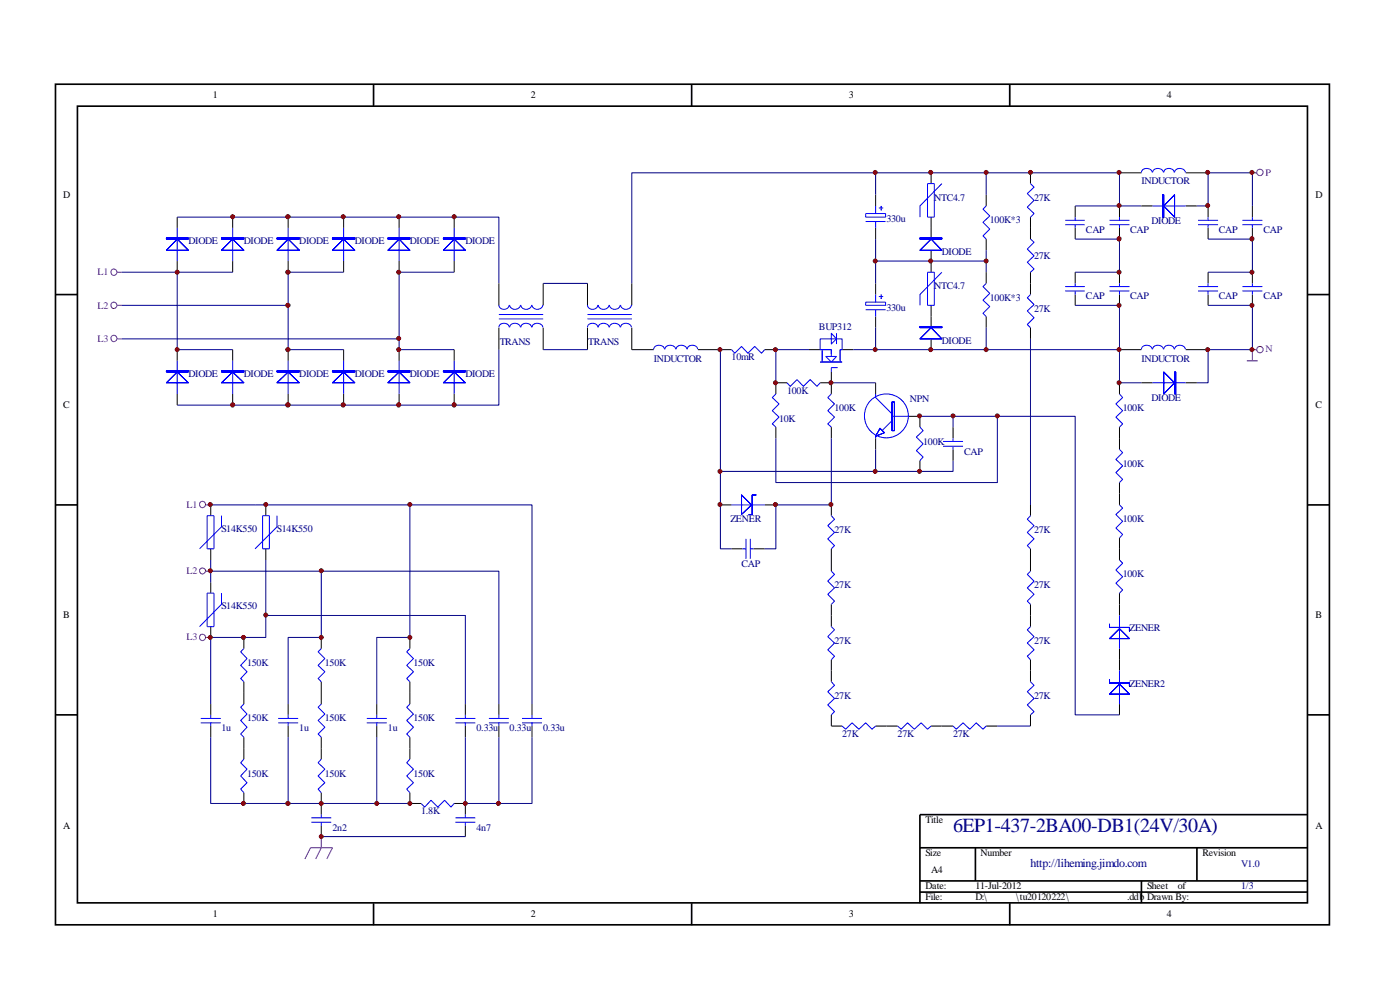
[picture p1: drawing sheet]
<svg xmlns="http://www.w3.org/2000/svg" width="297mm" height="210mm" viewBox="0 0 297 210" stroke-linecap="round" stroke-linejoin="round" font-family="sans-serif">
<g fill="none" stroke="#000" stroke-width=".35">
<path d="M11.8 17.9h270.2v178.3h-270.2zM79.2 17.9v4.6M146.7 17.9v4.6M214.2 17.9v4.6M16.4 22.5h261v169h-261zM11.8 62.5h4.6M277.5 62.5h4.6M11.8 107.1h4.6M277.5 107.1h4.6M11.8 151.6h4.6M277.5 151.6h4.6M195.2 179.8h82.3"/>
<path d="M206.9 179.8v7.1M253.9 179.8v7.1M277.5 172.8h-82.3v18.8M79.2 191.6v4.7M146.7 191.6v4.7M195.2 186.9h82.3M195.2 189.2h82.3M214.2 191.6v4.7M242.1 186.9v4.7"/>
</g>
<g fill="none" stroke="#000" stroke-width=".21">
<path d="M197.5 36.7v2.2M218.6 36.7v2.2M237.5 36.7h4.6M251.5 36.7h4.8M37.6 46.1v2.2M37.6 55.4v2.3M49.4 46.1v2.2M49.4 55.4v2.3M61.1 46.1v2.2M61.1 55.4v2.3M72.9 46.1v2.2M72.9 55.4v2.3"/>
<path d="M84.7 46.1v2.2M84.7 55.4v2.3M96.4 46.1v2.2M96.4 55.4v2.3M185.8 41.3v2.4M185.8 48.3v2.4M197.5 46.1v4.6M197.5 53.1v4.6M209.2 41.3v2.4M209.2 50.7v2.4M209.2 57.7v2.4M218.6 46.1v4.6"/>
<path d="M218.6 57.7v4.8M228.1 43.7v2.4M228.1 48.3v2.4M228.1 57.7v2.4M237.5 43.7v2.4M237.5 48.3v2.4M237.5 57.7v2.4M242.1 43.7h2.4M251.5 43.7h2.4M256.3 43.7v2.4M256.3 48.3v2.4M256.3 57.7v2.4"/>
<path d="M265.7 43.7v2.4M265.7 48.3v2.4M265.7 57.7v2.4M37.6 74.2v2.3M49.4 74.2v2.3M61.1 74.2v2.3M72.9 74.2v2.3M84.7 74.2v2.3M96.4 74.2v2.3M105.8 60.1v4.7M105.8 69.5v4.7M115.2 60.1v4.7"/>
<path d="M115.2 69.5v4.7M124.6 60.1v4.7M124.6 69.5v4.7M134 60.1v4.7M134 69.5v4.7h4.7M148.1 74.2h7.1M162.2 74.2h2.4M171.6 74.2h2.4M176.4 78.9v4.7M178.6 74.2h2.4M185.8 60.1v2.4M185.8 67.1v2.4"/>
<path d="M197.5 64.8v4.7M197.5 71.9v2.3M209.2 67.1v2.4M218.6 69.5v2.4M228.1 62.5v2.3M237.5 74.2h4.6M237.5 62.5v2.3M251.5 74.2h4.8M256.3 62.5v2.3M265.7 62.5v2.3M37.6 83.6v2.3M49.4 83.6v2.3"/>
<path d="M61.1 83.6v2.3M72.9 83.6v2.3M84.7 83.6v2.3M96.4 83.6v2.3M164.6 90.6v2.4M167 81.2h-2.4v2.4M174 81.2h2.4M176.4 90.6v2.4M185.8 81.2v2.4M185.8 93v2.3M192.8 88.3h2.4v2.3M195.2 97.7v2.3"/>
<path d="M202.2 90.6v2.4M202.2 95.3v2.4M237.5 81.2v2.4M237.5 90.6v4.7M242.1 81.2h2.4M251.5 81.2h2.4M44.7 107.1v2.3M44.7 116.4v2.4M56.4 107.1v2.3M56.4 116.4v2.4M152.8 107.1h2.4M155.2 116.4h2.3"/>
<path d="M159.9 116.4h2.3M162.2 107.1h2.4M176.4 107.1v2.3M176.4 116.4v4.8M218.6 107.1v2.3M218.6 116.4v4.8M237.5 102.4v4.7M237.5 114.1v4.7M44.7 123.5v2.3M44.7 132.9v2.3M51.7 135.2v2.4M68.2 135.2v2.4"/>
<path d="M87 135.2v2.4M176.4 128.2v4.7M176.4 140v4.6M218.6 128.2v4.7M218.6 140v4.6M237.5 125.8v4.8M237.5 137.6v4.6M44.7 149.4v2.2M44.7 154v2.4M51.7 144.6v4.8M51.7 156.4v4.6M61.1 149.4v2.2"/>
<path d="M61.1 154v2.4M68.2 144.6v4.8M68.2 156.4v4.6M79.9 149.4v2.2M79.9 154v2.4M87 144.6v4.8M87 156.4v4.6M98.7 149.4v2.2M98.7 154v2.4M105.8 149.4v2.2M105.8 154v2.4M112.9 149.4v2.2"/>
<path d="M112.9 154v2.4M176.4 151.6v2.4h2.2M185.8 154h4.6M197.5 154h4.7M209.2 154h2.4M218.6 151.6v2.4M237.5 149.4v2.2M51.7 168.1v2.3M68.2 168.1v4.7M68.2 175.2v2.3M87 168.1v2.3h2.3M96.4 170.4h2.3v2.4"/>
<path d="M98.7 175.2v2.3"/>
</g>
<g fill="none" stroke="#00f" stroke-width=".21">
<path d="M196.8 38.9h1.4v7.2h-1.4zM199.8 38.9l-4.6 4.8v2.4M218.6 38.9l.8 .8-1.5 1.4 1.5 1.4-1.5 1.4 1.5 1.4-.8 .8M242.1 36.6a1.19 1.19 0 0 1 1.2-.9 1.19 1.19 0 0 1 1.1 .9M244.5 36.6a1.19 1.19 0 0 1 1.2-.9 1.19 1.19 0 0 1 1.1 .9M246.9 36.6a1.14 1.14 0 0 1 1.1-.9 1.14 1.14 0 0 1 1.1 .9M249.2 36.6a1.19 1.19 0 0 1 1.1-.9 1.19 1.19 0 0 1 1.2 .9M37.6 48.3v7.1M49.4 48.3v7.1M61.1 48.3v7.1M72.9 48.3v7.1M84.7 48.3v7.1"/>
<path d="M96.4 48.3v7.1M183.6 45.3h4.3v.8h-4.3zM183.6 47h4.3M185.8 43.7v1.6M185.8 47v1.3M186.4 44.1h1M186.9 43.7v.9M196.8 57.7h1.4v7.1h-1.4zM199.8 57.7l-4.6 4.8v2.3M209.2 43.7l-.7 .7 1.5 1.4-1.5 1.4 1.5 1.4-1.5 1.4 .7 .7M218.6 50.7l.8 .7-1.5 1.4 1.5 1.5-1.5 1.3 1.5 1.5-.8 .6M226 46.7h4.1"/>
<path d="M226 47.7h4.1M228.1 46.1v.6M228.1 47.7v.6M235.4 46.7h4.2M235.4 47.7h4.2M237.5 46.1v.6M237.5 47.7v.6M244.5 43.7h7M254.2 46.7h4.2M254.2 47.7h4.2M256.3 46.1v.6M256.3 47.7v.6"/>
<path d="M263.6 46.7h4.2M263.6 47.7h4.2M265.7 46.1v.6M265.7 47.7v.6M37.6 76.5v7.1M49.4 76.5v7.1M61.1 76.5v7.1M72.9 76.5v7.1M84.7 76.5v7.1M96.4 76.5v7.1M105.8 69.4a1.14 1.14 0 0 1 1.1-.8 1.14 1.14 0 0 1 1.1 .8M105.8 64.7a1.11 1.11 0 0 0 1.1 .9 1.11 1.11 0 0 0 1.1-.9"/>
<path d="M105.8 66.7h9.4M105.8 67.6h9.4M108.1 69.4a1.19 1.19 0 0 1 1.2-.8 1.19 1.19 0 0 1 1.1 .8M108.1 64.7a1.17 1.17 0 0 0 1.2 .9 1.17 1.17 0 0 0 1.1-.9M110.5 69.4a1.19 1.19 0 0 1 1.1-.8 1.19 1.19 0 0 1 1.2 .8M110.5 64.7a1.17 1.17 0 0 0 1.1 .9 1.17 1.17 0 0 0 1.2-.9M112.9 69.4a1.19 1.19 0 0 1 1.1-.8 1.19 1.19 0 0 1 1.1 .8M112.9 64.7a1.17 1.17 0 0 0 1.1 .9 1.17 1.17 0 0 0 1.1-.9M124.6 69.4a1.14 1.14 0 0 1 1.1-.8 1.14 1.14 0 0 1 1.1 .8M124.6 64.7a1.11 1.11 0 0 0 1.1 .9 1.11 1.11 0 0 0 1.1-.9M124.6 66.7h9.4M124.6 67.6h9.4"/>
<path d="M126.9 69.4a1.19 1.19 0 0 1 1.2-.8 1.19 1.19 0 0 1 1.1 .8M126.9 64.7a1.17 1.17 0 0 0 1.2 .9 1.17 1.17 0 0 0 1.1-.9M129.3 69.4a1.19 1.19 0 0 1 1.1-.8 1.19 1.19 0 0 1 1.2 .8M129.3 64.7a1.17 1.17 0 0 0 1.1 .9 1.17 1.17 0 0 0 1.2-.9M131.7 69.4a1.19 1.19 0 0 1 1.1-.8 1.19 1.19 0 0 1 1.1 .8M131.7 64.7a1.17 1.17 0 0 0 1.1 .9 1.17 1.17 0 0 0 1.1-.9M138.7 74.1a1.19 1.19 0 0 1 1.1-.9 1.19 1.19 0 0 1 1.2 .9M141.1 74.1a1.19 1.19 0 0 1 1.1-.9 1.19 1.19 0 0 1 1.1 .9M143.4 74.1a1.19 1.19 0 0 1 1.2-.9 1.19 1.19 0 0 1 1.1 .9M145.8 74.1a1.14 1.14 0 0 1 1.1-.9 1.14 1.14 0 0 1 1.1 .9M155.2 74.2l.7 .7 1.4-1.4 1.4 1.4 1.4-1.4 1.4 1.4 .7-.7M174 76.8h4.6"/>
<path d="M174.4 74.2v2.6M175.2 75.6h2.3l-1.1 1.2zM176.4 75.6v-1.4h-2.4v-2.3h4.6v2.3h-.4v2.6M176.4 70.7l1.1 1.2-1.1 1.1zM177.5 70.7v2.3M177.7 78h-1.3v.9M183.6 64.1h4.3v.7h-4.3zM183.6 65.7h4.3M185.8 62.5v1.6M185.8 65.7v1.4M186.4 62.9h1M186.9 62.5v.9"/>
<path d="M209.2 60.1l-.7 .7 1.5 1.4-1.5 1.5 1.5 1.3-1.5 1.5 .7 .6M218.6 62.5l-.7 .7 1.5 1.4-1.5 1.4 1.5 1.4-1.5 1.4 .7 .7M226 60.8h4.1M226 61.7h4.1M228.1 60.1v.7M228.1 61.7v.8M235.4 60.8h4.2M235.4 61.7h4.2M237.5 60.1v.7M237.5 61.7v.8M242.1 74.1a1.19 1.19 0 0 1 1.2-.9 1.19 1.19 0 0 1 1.1 .9M244.5 74.1a1.19 1.19 0 0 1 1.2-.9 1.19 1.19 0 0 1 1.1 .9"/>
<path d="M246.9 74.1a1.14 1.14 0 0 1 1.1-.9 1.14 1.14 0 0 1 1.1 .9M249.2 74.1a1.19 1.19 0 0 1 1.1-.9 1.19 1.19 0 0 1 1.2 .9M254.2 60.8h4.2M254.2 61.7h4.2M256.3 60.1v.7M256.3 61.7v.8M263.6 60.8h4.2M263.6 61.7h4.2M265.7 60.1v.7M265.7 61.7v.8M164.6 83.6l-.8 .7 1.5 1.4-1.5 1.4 1.5 1.4-1.5 1.4 .8 .7M167 81.2l.6 .8 1.5-1.5 1.3 1.5 1.5-1.5 1.4 1.5 .7-.8"/>
<path d="M176.4 83.6l-.8 .7 1.4 1.4-1.4 1.4 1.4 1.4-1.4 1.4 .8 .7M185.8 83.6v.7l3.4 3.5M185.8 92.5v.5M189.2 89.2l-2.1 2.2M189.2 88.3h3.6M195.2 90.6l.6 .8-1.4 1.3 1.4 1.4-1.4 1.5 1.4 1.3-.6 .8M200.1 94.7h4.2M200.1 93.6h4.2M202.2 93v.6M202.2 94.7v.6M237.5 95.3l.7 .7-1.5 1.5 1.5 1.3-1.5 1.4 1.5 1.5-.7 .7M237.5 83.6l.7 .7-1.5 1.4 1.5 1.4-1.5 1.4 1.5 1.4-.7 .7"/>
<path d="M244.5 81.2h7M43.9 109.4h1.5v7h-1.5zM47 109.4v2.4l-4.7 4.6M55.7 109.4h1.4v7h-1.4zM58.8 109.4v2.4l-4.7 4.6M155.2 107.1h7M157.5 116.4h.7M158.2 114.3v4.2M159.2 116.4h.7M159.2 114.3v4.2M176.4 109.4l.6 .8-1.4 1.3 1.4 1.4-1.4 1.4 1.4 1.4-.6 .7M218.6 109.4l-.7 .8 1.5 1.3-1.5 1.4 1.5 1.4-1.5 1.4 .7 .7"/>
<path d="M237.5 118.8l.7 .7-1.5 1.4 1.5 1.4-1.5 1.4 1.5 1.4-.7 .7M237.5 107.1l.7 .7-1.5 1.3 1.5 1.5-1.5 1.4 1.5 1.4-.7 .7M43.9 125.8h1.5v7.1h-1.5zM47 125.8v2.4l-4.7 4.7M51.7 137.6l-.6 .7 1.3 1.4-1.3 1.4 1.3 1.4-1.3 1.4 .6 .7M68.2 137.6l-.7 .7 1.4 1.4-1.4 1.4 1.4 1.4-1.4 1.4 .7 .7M87 137.6l-.7 .7 1.4 1.4-1.4 1.4 1.4 1.4-1.4 1.4 .7 .7M176.4 121.2l.6 .6-1.4 1.5 1.4 1.4-1.4 1.4 1.4 1.4-.6 .7M176.4 132.9l.6 .7-1.4 1.4 1.4 1.4-1.4 1.4 1.4 1.4-.6 .8M218.6 121.2l-.7 .6 1.5 1.5-1.5 1.4 1.5 1.4-1.5 1.4 .7 .7M218.6 132.9l-.7 .7 1.5 1.4-1.5 1.4 1.5 1.4-1.5 1.4 .7 .8M237.5 130.6v7"/>
<path d="M42.6 152.4h4.2M42.6 153.3h4.2M44.7 151.6v.8M44.7 153.3v.7M51.7 149.4l-.6 .6 1.3 1.5-1.3 1.3 1.3 1.5-1.3 1.4 .6 .7M59 152.4h4.2M59 153.3h4.2M61.1 151.6v.8M61.1 153.3v.7M68.2 149.4l-.7 .6 1.4 1.5-1.4 1.3 1.4 1.5-1.4 1.4 .7 .7M77.8 152.4h4.2M77.8 153.3h4.2"/>
<path d="M79.9 151.6v.8M79.9 153.3v.7M87 149.4l-.7 .6 1.4 1.5-1.4 1.3 1.4 1.5-1.4 1.4 .7 .7M96.6 152.4h4.2M96.6 153.3h4.2M98.7 151.6v.8M98.7 153.3v.7M103.7 152.4h4.2M103.7 153.3h4.2M105.8 151.6v.8M105.8 153.3v.7M110.7 152.4h4.3"/>
<path d="M110.7 153.3h4.3M112.9 151.6v.8M112.9 153.3v.7M176.4 144.6l.6 .8-1.4 1.3 1.4 1.5-1.4 1.3 1.4 1.5-.6 .6M178.6 154l.8 .7 1.4-1.4 1.4 1.4 1.4-1.4 1.4 1.4 .8-.7M190.4 154l.8 .7 1.3-1.4 1.5 1.4 1.4-1.4 1.4 1.4 .7-.7M202.2 154l.7 .7 1.4-1.4 1.4 1.4 1.4-1.4 1.4 1.4 .7-.7M218.6 144.6l.8 .8-1.5 1.3 1.5 1.5-1.5 1.3 1.5 1.5-.8 .6M237.5 142.2v7.2M51.7 161l-.6 .8 1.3 1.4-1.3 1.4 1.3 1.4-1.3 1.4 .6 .7M66 173.5h4.3M66 174.4h4.3"/>
<path d="M68.2 161l-.7 .8 1.4 1.4-1.4 1.4 1.4 1.4-1.4 1.4 .7 .7M68.2 172.8v.7M68.2 174.4v.8M87 161l-.7 .8 1.4 1.4-1.4 1.4 1.4 1.4-1.4 1.4 .7 .7M89.3 170.4l.8 .8 1.3-1.4 1.5 1.4 1.4-1.4 1.4 1.4 .7-.8M96.6 173.5h4.2M96.6 174.4h4.2M98.7 172.8v.7M98.7 174.4v.8"/>
<circle cx="188" cy="88.2" r="4.7"/>
</g>
<path d="M35.3 50.5v.2h4.7v-.2zM35.3 50.5v.2h4.7v-.2z" fill="#00f" stroke="#00f" stroke-width=".21"/>
<g fill="#00f" stroke="#00f" stroke-width=".21">
<path d="M37.6 50.7l2.4 2.4h-4.7zM37.6 50.7l2.4 2.4h-4.7z" fill-rule="evenodd"/>
<path d="M47 50.5v.2h4.7v-.2zM47 50.5v.2h4.7v-.2z" fill-rule="evenodd"/>
<path d="M49.4 50.7l2.3 2.4h-4.7zM49.4 50.7l2.3 2.4h-4.7z" fill-rule="evenodd"/>
<path d="M58.8 50.5v.2h4.7v-.2zM58.8 50.5v.2h4.7v-.2z" fill-rule="evenodd"/>
<path d="M61.1 50.7l2.4 2.4h-4.7zM61.1 50.7l2.4 2.4h-4.7z" fill-rule="evenodd"/>
<path d="M70.5 50.5v.2h4.8v-.2zM70.5 50.5v.2h4.8v-.2z" fill-rule="evenodd"/>
<path d="M72.9 50.7l2.4 2.4h-4.8zM72.9 50.7l2.4 2.4h-4.8z" fill-rule="evenodd"/>
<path d="M82.3 50.5v.2h4.7v-.2zM82.3 50.5v.2h4.7v-.2z" fill-rule="evenodd"/>
<path d="M84.7 50.7l2.3 2.4h-4.7zM84.7 50.7l2.3 2.4h-4.7z" fill-rule="evenodd"/>
<path d="M94.1 50.5v.2h4.6v-.2zM94.1 50.5v.2h4.6v-.2z" fill-rule="evenodd"/>
<path d="M96.4 50.7l2.3 2.4h-4.6zM96.4 50.7l2.3 2.4h-4.6z" fill-rule="evenodd"/>
<path d="M35.3 78.7v.2h4.7v-.2zM35.3 78.7v.2h4.7v-.2z" fill-rule="evenodd"/>
<path d="M37.6 78.9l2.4 2.3h-4.7zM37.6 78.9l2.4 2.3h-4.7z" fill-rule="evenodd"/>
<path d="M47 78.7v.2h4.7v-.2zM47 78.7v.2h4.7v-.2z" fill-rule="evenodd"/>
<path d="M47 81.2l2.4-2.3 2.3 2.3zM47 81.2l2.4-2.3 2.3 2.3z" fill-rule="evenodd"/>
<path d="M58.8 78.7v.2h4.7v-.2zM58.8 78.7v.2h4.7v-.2z" fill-rule="evenodd"/>
<path d="M58.8 81.2l2.3-2.3 2.4 2.3zM58.8 81.2l2.3-2.3 2.4 2.3z" fill-rule="evenodd"/>
<path d="M70.5 78.7v.2h4.8v-.2zM70.5 78.7v.2h4.8v-.2z" fill-rule="evenodd"/>
<path d="M70.5 81.2l2.4-2.3 2.4 2.3zM70.5 81.2l2.4-2.3 2.4 2.3z" fill-rule="evenodd"/>
<path d="M82.3 78.7v.2h4.7v-.2zM82.3 78.7v.2h4.7v-.2z" fill-rule="evenodd"/>
<path d="M82.3 81.2l2.4-2.3 2.3 2.3zM82.3 81.2l2.4-2.3 2.3 2.3z" fill-rule="evenodd"/>
<path d="M94.1 78.7v.2h4.6v-.2zM94.1 78.7v.2h4.6v-.2z" fill-rule="evenodd"/>
<path d="M96.4 78.9l2.3 2.3h-4.6zM96.4 78.9l2.3 2.3h-4.6z" fill-rule="evenodd"/>
<path d="M195.2 50.5v.2h4.6v-.2zM195.2 50.5v.2h4.6v-.2z" fill-rule="evenodd"/>
<path d="M197.5 50.7l2.3 2.4h-4.6zM197.5 50.7l2.3 2.4h-4.6z" fill-rule="evenodd"/>
<path d="M195.2 69.3v.2h4.6v-.2zM195.2 69.3v.2h4.6v-.2z" fill-rule="evenodd"/>
<path d="M197.5 69.5l2.3 2.4h-4.6zM197.5 69.5l2.3 2.4h-4.6z" fill-rule="evenodd"/>
<path d="M246.6 41.3v4.8h.3v-4.8zM246.6 41.3v4.8h.3v-4.8z" fill-rule="evenodd"/>
<path d="M249.2 41.3v4.8l-2.3-2.4zM249.2 41.3v4.8l-2.3-2.4z" fill-rule="evenodd"/>
<path d="M249.2 78.9v4.7h.2v-4.7zM249.2 78.9v4.7h.2v-4.7z" fill-rule="evenodd"/>
<path d="M246.9 78.9l2.3 2.3-2.3 2.4zM246.9 78.9l2.3 2.3-2.3 2.4z" fill-rule="evenodd"/>
<path d="M189.2 85.3v6.1h.5v-6.1zM189.2 85.3v6.1h.5v-6.1z" fill-rule="evenodd"/>
<path d="M186.7 90.8l.9 1-1.8 .7zM186.7 90.8l.9 1-1.8 .7z" fill-rule="evenodd"/>
<path d="M159.6 105v4.1h-.7h.7v-4.1h.8zM159.6 105v4.1h-.7h.7v-4.1h.8z" fill-rule="evenodd"/>
<path d="M157.3 105l2.1 2.1-2.1 2zM157.3 105l2.1 2.1-2.1 2z" fill-rule="evenodd"/>
<path d="M235.4 132.4v.7h4.2v.8v-.8h-4.2zM235.4 132.4v.7h4.2v.8v-.8h-4.2z" fill-rule="evenodd"/>
<path d="M235.4 135.5l2.1-2.2 2.1 2.2zM235.4 135.5l2.1-2.2 2.1 2.2z" fill-rule="evenodd"/>
<path d="M235.4 144.2v.7h4.2v.6v-.6h-4.2zM235.4 144.2v.7h4.2v.6v-.6h-4.2z" fill-rule="evenodd"/>
<path d="M235.4 147.2l2.1-2.1 2.1 2.1zM235.4 147.2l2.1-2.1 2.1 2.1z" fill-rule="evenodd"/>
</g>
<g fill="none" stroke="#a1006a" stroke-width=".21">
<path d="M265.7 36.7h.9M24.9 57.7h.9M24.9 64.8h.9M24.9 71.9h.9M264.5 76.5h2.4M266.6 74.2h-.9v2.3M43.7 107.1h1M43.7 121.2h1M43.7 135.2h1M68.2 177.5v2.3l-1.2 2.4M64.7 182.2l1.2-2.4h4.6l-1.2 2.4"/>
<circle cx="267.3" cy="36.6" r=".68"/>
<circle cx="24.1" cy="57.7" r=".66"/>
<circle cx="24.1" cy="64.7" r=".66"/>
<circle cx="24.1" cy="71.8" r=".66"/>
<circle cx="267.3" cy="74.2" r=".68"/>
<circle cx="42.9" cy="107" r=".66"/>
<circle cx="42.9" cy="135.2" r=".66"/>
<circle cx="43" cy="121.1" r=".64"/>
</g>
<g fill="none" stroke="#000080" stroke-width=".21">
<path d="M185.8 36.7v4.6M209.2 36.7v4.6M25.8 57.7h23.6M37.6 46.1h68.2v14M37.6 57.7v16.5h11.8M72.9 57.7h-11.8v16.5h11.8M96.4 57.7h-11.7v16.5h11.7M185.8 50.7v9.4M185.8 55.4h23.4M209.2 53.1v4.6M228.1 50.7h9.4v7h-9.4M228.1 43.7h9.4"/>
<path d="M242.1 43.7h-4.6v-7h-103.5v23.4M253.9 43.7h2.4v-7h9.4v7M256.3 50.7h9.4v7h-9.4M25.8 64.8h35.3M25.8 71.9h58.9M105.8 74.2v11.7h-68.2M115.2 60.1h9.4M115.2 74.2h9.4M152.8 74.2v25.8h49.4v-2.3M171.6 74.2h-7v7M181 74.2h56.5v7h4.6M185.8 69.5v4.7"/>
<path d="M209.2 69.5v4.7M218.6 71.9v35.2M228.1 64.8h9.4v9.4M256.3 64.8h9.4v9.4h-9.4v7h-2.4M152.8 100v16.4h2.4M176.4 93v14.1h-11.8v9.3h-2.4M176.4 81.2h9.4M185.8 95.3v4.7M195.2 88.3h7v2.3M202.2 88.3h25.9v63.3h9.4M211.6 88.3v14.1h-47v-9.4M44.7 107.1h42.3v28.1h-7.1v14.2"/>
<path d="M44.7 118.8v4.7M56.4 118.8v16.4h-11.7v14.2M87 107.1h25.9v42.3M44.7 121.2h23.5v14h-7.1v14.2M56.4 130.6h42.3v18.8M68.2 121.2h37.6v28.2M44.7 156.4v14h16.4M61.1 156.4v14h18.8M79.9 156.4v14h7.1M98.7 156.4v14h14.2v-14M105.8 156.4v14M211.6 154h7"/>
<path d="M68.2 177.5h30.5"/>
</g>
<g fill="#800000" stroke="#800000" stroke-width=".21">
<circle cx="37.6" cy="57.7" r=".42"/>
<circle cx="49.4" cy="46" r=".42"/>
<circle cx="61.1" cy="57.7" r=".45"/>
<circle cx="61.1" cy="46" r=".45"/>
<circle cx="72.8" cy="46" r=".42"/>
<circle cx="84.6" cy="57.7" r=".42"/>
<circle cx="84.6" cy="46" r=".42"/>
<circle cx="96.4" cy="46" r=".42"/>
<circle cx="37.6" cy="74.2" r=".42"/>
<circle cx="49.3" cy="85.9" r=".45"/>
<circle cx="61.1" cy="85.9" r=".48"/>
<circle cx="61.1" cy="74.2" r=".45"/>
<circle cx="72.8" cy="85.9" r=".45"/>
<circle cx="84.6" cy="85.9" r=".45"/>
<circle cx="84.6" cy="74.2" r=".42"/>
<circle cx="96.3" cy="85.9" r=".45"/>
<circle cx="61.1" cy="64.8" r=".45"/>
<circle cx="84.6" cy="71.8" r=".42"/>
<circle cx="185.7" cy="36.6" r=".42"/>
<circle cx="185.7" cy="74.2" r=".42"/>
<circle cx="185.7" cy="55.4" r=".42"/>
<circle cx="197.4" cy="36.6" r=".42"/>
<circle cx="197.4" cy="74.2" r=".42"/>
<circle cx="256.2" cy="43.6" r=".42"/>
<circle cx="209.2" cy="36.6" r=".42"/>
<circle cx="209.2" cy="74.2" r=".42"/>
<circle cx="197.4" cy="55.4" r=".42"/>
<circle cx="209.2" cy="55.4" r=".42"/>
<circle cx="164.5" cy="74.2" r=".42"/>
<circle cx="265.6" cy="36.6" r=".42"/>
<circle cx="265.6" cy="57.7" r=".42"/>
<circle cx="265.6" cy="50.7" r=".45"/>
<circle cx="265.6" cy="64.8" r=".42"/>
<circle cx="237.4" cy="64.8" r=".42"/>
<circle cx="237.4" cy="43.6" r=".42"/>
<circle cx="237.4" cy="50.7" r=".45"/>
<circle cx="237.4" cy="57.7" r=".42"/>
<circle cx="164.5" cy="81.2" r=".42"/>
<circle cx="237.4" cy="81.2" r=".42"/>
<circle cx="152.7" cy="74.2" r=".42"/>
<circle cx="195.1" cy="100" r=".42"/>
<circle cx="195.1" cy="88.2" r=".42"/>
<circle cx="218.6" cy="36.6" r=".42"/>
<circle cx="176.3" cy="81.2" r=".42"/>
<circle cx="152.7" cy="100" r=".42"/>
<circle cx="152.7" cy="107" r=".42"/>
<circle cx="164.5" cy="107" r=".42"/>
<circle cx="176.3" cy="107" r=".42"/>
<circle cx="202.2" cy="88.2" r=".42"/>
<circle cx="211.6" cy="88.2" r=".42"/>
<circle cx="185.7" cy="100" r=".42"/>
<circle cx="265.6" cy="74.2" r=".42"/>
<circle cx="51.6" cy="135.2" r=".42"/>
<circle cx="51.6" cy="170.4" r=".42"/>
<circle cx="98.7" cy="170.4" r=".42"/>
<circle cx="87" cy="170.4" r=".42"/>
<circle cx="56.4" cy="107" r=".42"/>
<circle cx="44.6" cy="135.2" r=".42"/>
<circle cx="44.6" cy="107" r=".42"/>
<circle cx="68.2" cy="135.2" r=".42"/>
<circle cx="68.2" cy="170.4" r=".42"/>
<circle cx="61.1" cy="170.4" r=".45"/>
<circle cx="87" cy="135.2" r=".42"/>
<circle cx="79.9" cy="170.4" r=".42"/>
<circle cx="44.6" cy="121.1" r=".42"/>
<circle cx="68.2" cy="121.1" r=".42"/>
<circle cx="87" cy="107" r=".42"/>
<circle cx="56.4" cy="130.5" r=".42"/>
<circle cx="105.7" cy="170.4" r=".42"/>
<circle cx="68.2" cy="177.5" r=".42"/>
<circle cx="237.4" cy="74.2" r=".42"/>
<circle cx="256.2" cy="74.2" r=".42"/>
<circle cx="237.4" cy="36.6" r=".42"/>
<circle cx="256.2" cy="36.6" r=".42"/>
</g>
<text font-size="4.2" fill="#000080" x="202.2" y="176.4">6EP1-437-2BA00-DB1(24V/30A)</text>
<text font-size="2.5" fill="#000080" x="218.6" y="183.9">http://liheming.jimdo.com</text>
<g font-size="2.1">
<text x="45.1" y="20.8">1</text>
<text x="112.6" y="20.8">2</text>
<text x="180.1" y="20.8">3</text>
<text x="247.6" y="20.8">4</text>
<text x="13.4" y="41.9">D</text>
<text x="279.1" y="41.9">D</text>
<text x="13.4" y="86.5">C</text>
<text x="279.1" y="86.5">C</text>
<text x="13.4" y="131.1">B</text>
<text x="279.1" y="131.1">B</text>
<text x="13.4" y="175.8">A</text>
<text x="196.3" y="174.6">Title</text>
<text x="279.1" y="175.8">A</text>
<text x="196.3" y="181.6">Size</text>
<text x="197.5" y="185.2">A4</text>
<text x="208" y="181.6">Number</text>
<text x="255.1" y="181.6">Revision</text>
<text x="196.3" y="188.6">Date:</text>
<text x="196.3" y="191">File:</text>
<text x="206.9" y="188.6">11-Jul-2012</text>
<text x="206.9" y="191">D:\</text>
<text x="215.6" y="191">\tu20120222\</text>
<text x="239.1" y="191">.ddb Drawn By:</text>
<text x="243.3" y="188.6">Sheet</text>
<text x="249.9" y="188.6">of</text>
<text x="45.1" y="194.6">1</text>
<text x="112.6" y="194.6">2</text>
<text x="180.1" y="194.6">3</text>
<text x="247.6" y="194.6">4</text>
</g>
<g font-size="2.1" fill="#000080">
<text x="242.1" y="39.1">INDUCTOR</text>
<text x="188" y="47.1">330u</text>
<text x="198.2" y="42.7">NTC4.7</text>
<text x="210" y="47.3">100K*3</text>
<text x="219.4" y="42.7">27K</text>
<text x="244.3" y="47.6">DIODE</text>
<text x="40" y="51.8">DIODE</text>
<text x="51.7" y="51.8">DIODE</text>
<text x="63.5" y="51.8">DIODE</text>
<text x="75.3" y="51.8">DIODE</text>
<text x="87" y="51.8">DIODE</text>
<text x="98.7" y="51.8">DIODE</text>
<text x="230.4" y="49.4">CAP</text>
<text x="239.8" y="49.4">CAP</text>
<text x="258.6" y="49.4">CAP</text>
<text x="268.1" y="49.4">CAP</text>
<text x="199.8" y="54.1">DIODE</text>
<text x="219.4" y="54.9">27K</text>
<text x="188" y="65.9">330u</text>
<text x="198.2" y="61.4">NTC4.7</text>
<text x="210" y="63.8">100K*3</text>
<text x="230.4" y="63.5">CAP</text>
<text x="239.8" y="63.5">CAP</text>
<text x="258.6" y="63.5">CAP</text>
<text x="268.1" y="63.5">CAP</text>
<text x="173.7" y="70.1">BUP312</text>
<text x="219.4" y="66.1">27K</text>
<text x="106" y="73.2">TRANS</text>
<text x="124.8" y="73.2">TRANS</text>
<text x="138.7" y="76.9">INDUCTOR</text>
<text x="155.2" y="76.5">10mR</text>
<text x="199.8" y="72.9">DIODE</text>
<text x="242.1" y="76.7">INDUCTOR</text>
<text x="40" y="79.9">DIODE</text>
<text x="51.7" y="79.9">DIODE</text>
<text x="63.5" y="79.9">DIODE</text>
<text x="75.3" y="79.9">DIODE</text>
<text x="87" y="79.9">DIODE</text>
<text x="98.7" y="79.9">DIODE</text>
<text x="167" y="83.5">100K</text>
<text x="165.3" y="89.6">10K</text>
<text x="177" y="87.2">100K</text>
<text x="193" y="85.3">NPN</text>
<text x="238.2" y="87.2">100K</text>
<text x="244.3" y="85.1">DIODE</text>
<text x="195.8" y="94.3">100K</text>
<text x="204.6" y="96.4">CAP</text>
<text x="238.2" y="99">100K</text>
<text x="47" y="112.9">S14K550</text>
<text x="58.8" y="112.9">S14K550</text>
<text x="154.9" y="110.7">ZENER</text>
<text x="177" y="113">27K</text>
<text x="219.4" y="113">27K</text>
<text x="238.2" y="110.7">100K</text>
<text x="157.3" y="120.3">CAP</text>
<text x="177" y="124.8">27K</text>
<text x="219.4" y="124.8">27K</text>
<text x="238.2" y="122.4">100K</text>
<text x="47" y="129.3">S14K550</text>
<text x="177" y="136.6">27K</text>
<text x="219.4" y="136.6">27K</text>
<text x="239.6" y="133.9">ZENER</text>
<text x="52.4" y="141.2">150K</text>
<text x="68.9" y="141.2">150K</text>
<text x="87.7" y="141.2">150K</text>
<text x="177" y="148.3">27K</text>
<text x="219.4" y="148.3">27K</text>
<text x="239.6" y="145.7">ZENER2</text>
<text x="47" y="155.1">1u</text>
<text x="52.4" y="153">150K</text>
<text x="63.5" y="155.1">1u</text>
<text x="68.9" y="153">150K</text>
<text x="82.3" y="155.1">1u</text>
<text x="87.7" y="153">150K</text>
<text x="101.1" y="155.1">0.33u</text>
<text x="108.1" y="155.1">0.33u</text>
<text x="115.2" y="155.1">0.33u</text>
<text x="178.6" y="156.3">27K</text>
<text x="190.4" y="156.3">27K</text>
<text x="202.2" y="156.3">27K</text>
<text x="52.4" y="164.8">150K</text>
<text x="68.9" y="164.8">150K</text>
<text x="87.7" y="164.8">150K</text>
<text x="89.3" y="172.7">1.8K</text>
<text x="70.5" y="176.2">2n2</text>
<text x="101.1" y="176.2">4n7</text>
<text x="263.3" y="184">V1.0</text>
<text x="263.3" y="188.6">1/3</text>
</g>
<g font-size="2.1" fill="#a1006a">
<text x="268.5" y="37.3">P</text>
<text x="20.7" y="58.3">L1</text>
<text x="20.7" y="65.4">L2</text>
<text x="20.7" y="72.5">L3</text>
<text x="268.5" y="74.8">N</text>
<text x="39.5" y="107.7">L1</text>
<text x="39.5" y="121.8">L2</text>
<text x="39.5" y="135.8">L3</text>
</g>
</svg>
